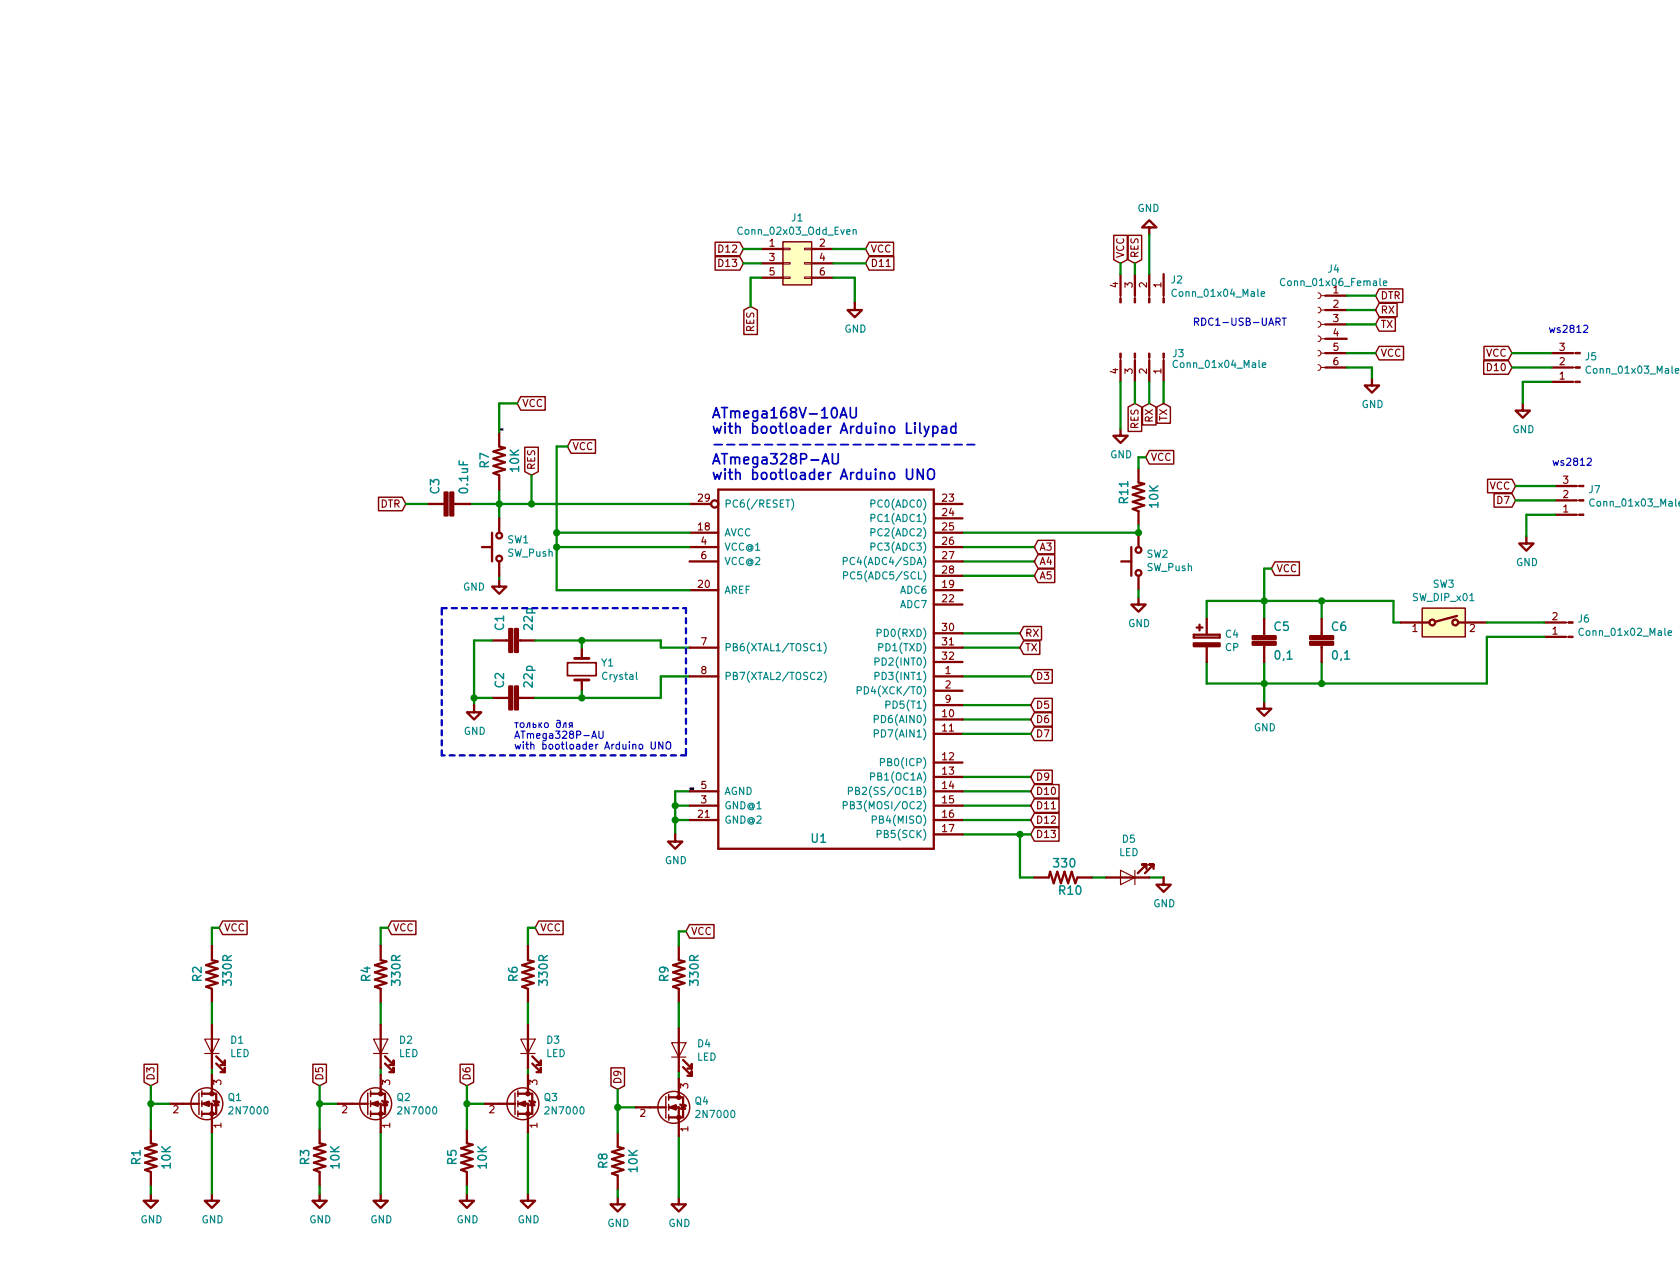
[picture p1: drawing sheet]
<svg xmlns="http://www.w3.org/2000/svg" width="297mm" height="225mm" viewBox="0 0 297 225" stroke-linecap="round" stroke-linejoin="round" font-family="sans-serif">
<g fill="none" stroke="#008400" stroke-width=".41">
<path d="M131.4 46.6h3.2M131.4 44h3.2M134.6 49.1h-1.9v5.1M147.3 49.1h3.8v4.4M147.3 46.6h5.7M147.3 44h5.7M198.1 46.6v1.9M200.7 46.6v1.9M203.2 41.5v7M238.1 54.8h5.1M238.1 57.4h5.1M238.1 52.3h5.1"/>
<path d="M91.4 71.3h-3.1v5.1M100.3 78.9h-1.9v25.4h23.5M198.1 67.5v8.3M200.7 67.5v3.8M203.2 67.5v3.8M205.7 67.5v3.8M238.1 62.4h5.1M238.1 65h4.5v1.9M267.3 62.4h7M267.3 65h7M274.3 67.5h-5.1v3.8M71.8 89.1h3.8"/>
<path d="M83.2 89.1h38.7M88.3 86.6v5M94 84v5.1M98.4 96.7h23.5M98.4 94.2h23.5M170.2 96.7h12.7M170.2 99.3h12.7M201.3 92.9v1.3h-31.1M202.6 80.9h-1.3v1.9M268 88.5h7M268 85.9h7M275 91h-5.1v3.8"/>
<path d="M87 113.2h-3.2v11.5M88.3 101.8v.6M94.6 113.2h22.2v1.3h5.1M102.9 113.2v1.3M121.9 119.6h-5.1v3.8h-22.2M170.2 112h10.1M170.2 114.5h10.1M170.2 101.8h12.7M170.2 119.6h12M201.3 104.3v1.3M213.4 109.4v-3.1h33v3.8h1.2M223.5 117v7"/>
<path d="M224.8 100.5h-1.3v8.9M233.7 106.3v3.1M233.7 117v3.9M262.9 110.1h10.1M273 112.6h-10.1v8.3h-49.5v-3.9M83.8 123.4h3.2M102.9 122.1v1.3M121.9 139.9h-2.5v7.6M170.2 139.9h12M170.2 124.7h12M170.2 137.4h12M170.2 127.2h12"/>
<path d="M170.2 129.7h12M119.4 145h2.5M119.4 142.4h2.5M170.2 145h12M170.2 142.4h12M170.2 147.5h12M180.3 147.5v7.6h2.6M193 155.1h2.6M203.2 155.1h2.5M37.5 177.4v3.8M38.7 164h-1.2v3.2M67.3 177.4v3.8"/>
<path d="M68.6 164h-1.3v3.2M93.3 177.4v3.8M94.6 164h-1.3v3.2M120 177.4v4.4M121.3 164.7h-1.3v2.5M26.7 192v7.6M26.7 195.2h3.1M37.5 188.8v1.3M56.5 192v7.6M56.5 195.2h3.2M67.3 188.8v1.3M82.5 195.2h3.2"/>
<path d="M82.5 192v7.6M93.3 188.8v1.3M109.2 192.6v7.6M109.2 195.8h3.2M120 189.4v1.3M26.7 209.8v1.2M37.5 200.2v10.8M56.5 209.8v1.2M67.3 200.2v10.8M82.5 209.8v1.2M93.3 200.2v10.8M109.2 210.4v1.3"/>
<path d="M120 200.9v10.8"/>
</g>
<g fill="#008400" stroke="#008400" stroke-width=".25">
<circle cx="119.4" cy="145" r=".51"/>
<circle cx="119.4" cy="142.4" r=".51"/>
<circle cx="98.4" cy="94.2" r=".51"/>
<circle cx="98.4" cy="96.7" r=".51"/>
<circle cx="88.3" cy="89.1" r=".51"/>
<circle cx="102.9" cy="113.2" r=".51"/>
<circle cx="102.9" cy="123.4" r=".51"/>
<circle cx="83.8" cy="123.4" r=".51"/>
<circle cx="223.5" cy="106.3" r=".51"/>
<circle cx="223.5" cy="120.9" r=".51"/>
<circle cx="94" cy="89.1" r=".51"/>
<circle cx="233.7" cy="120.9" r=".51"/>
<circle cx="180.3" cy="147.5" r=".51"/>
<circle cx="82.6" cy="195.2" r=".51"/>
<circle cx="109.2" cy="195.8" r=".51"/>
<circle cx="233.7" cy="106.3" r=".51"/>
<circle cx="56.5" cy="195.2" r=".51"/>
<circle cx="26.7" cy="195.2" r=".51"/>
<circle cx="201.3" cy="94.2" r=".51"/>
</g>
<g fill="none" stroke="#840000" stroke-width=".41">
<path d="M134.6 44h3.8M134.6 46.6h3.8M134.6 49.1h3.8M143.5 44h3.8M143.5 46.6h3.8M143.5 49.1h3.8M151.1 53.5v1.3h1.3l-1.3 1.3-1.2-1.3h1.2M198.1 48.5v3.8M200.7 48.5v3.8M203.2 40.2h1.3l-1.3-1.3-1.3 1.3h1.3v1.3M203.2 48.5v3.8M205.7 48.5v3.8"/>
<path d="M234.3 52.3h3.8M234.3 54.8h3.8M234.3 57.4h3.8M234.3 59.9h3.8M88.3 76.4v2.5l1 .3-2.1 .6 2.1 .7-2.1 .6 2.1 .6-2.1 .7 2.1 .6-2.1 .6 1.1 .4v2.6M198.1 75.8v1.2h1.3l-1.3 1.3-1.3-1.3h1.3M198.1 63.7v3.8M200.7 63.7v3.8M203.2 63.7v3.8M205.7 63.7v3.8M234.3 62.4h3.8M234.3 65h3.8"/>
<path d="M242.6 66.9v1.3h1.2l-1.2 1.2-1.3-1.2h1.3M269.2 71.3v1.3h1.3l-1.3 1.3-1.2-1.3h1.2M274.3 62.4h3.8M274.3 65h3.8M274.3 67.5h3.8M75.6 89.1h3M80.1 89.1h3.1M85.2 96.7h1.8M87 94.2v5.1M88.3 91.6v2.6M88.3 99.3v2.5M121.9 89.1h3.8"/>
<path d="M121.9 96.7h5.1M121.9 99.3h5.1M121.9 94.2h5.1M127 86.6h38.1v63.5h-38.1zM165.1 89.1h5.1M165.1 96.7h5.1M165.1 99.3h5.1M165.1 94.2h5.1M165.1 91.6h5.1M198.2 99.3h1.8M200 96.7v5.1M201.3 82.8v2.5l1 .3-2 .6 2 .6-2 .7 2 .6-2 .6 2 .7-2 .6 1 .4v2.5"/>
<path d="M201.3 94.2v2.5M269.9 94.8v1.3h1.2l-1.2 1.3-1.3-1.3h1.3M275 91h3.8M275 88.5h3.8M275 85.9h3.8M87 113.2h3M88.3 102.4v1.3h1.2l-1.2 1.3-1.3-1.3h1.3M91.6 113.2h3M102.9 114.5v1.9M121.9 119.6h5.1M121.9 104.3h5.1M121.9 114.5h5.1"/>
<path d="M165.1 119.6h5.1M165.1 104.3h5.1M165.1 106.9h5.1M165.1 101.8h5.1M165.1 112h5.1M165.1 114.5h5.1M165.1 117h5.1M201.3 105.6v1.3h1.3l-1.3 1.3-1.3-1.3h1.3M201.3 101.8v2.5M211.1 112.2v.5zM211.1 112.7h4.5zM211.1 112.2h4.5z"/>
<path d="M211.6 111h1M212.1 110.4v1.1M213.4 109.4v2.8M213.4 114.3v2.7M215.6 112.2v.5zM223.5 109.4v3.1M223.5 114v3M233.7 109.4v3.1M233.7 114v3M247.6 110.1h5.1M257.6 108.9l-3.9 1M257.8 110.1h5.1"/>
<path d="M273 112.6h3.9M273 110.1h3.9M83.8 124.7v1.2h1.3l-1.3 1.3-1.3-1.3h1.3M87 123.4h3M91.6 123.4h3M102.9 120.2v1.9M121.9 139.9h5.1M165.1 127.2h5.1M165.1 129.7h5.1M165.1 134.8h5.1M165.1 137.4h5.1M165.1 139.9h5.1"/>
<path d="M165.1 122.1h5.1M165.1 124.7h5.1M223.5 124v1.3h1.3l-1.3 1.3-1.3-1.3h1.3M119.4 147.5v1.3h1.2l-1.2 1.3-1.3-1.3h1.3M121.9 142.4h5.1M121.9 145h5.1M165.1 142.4h5.1M165.1 145h5.1M165.1 147.5h5.1M182.9 155.1h2.5l.3-1 .6 2.1 .6-2.1 .7 2.1 .6-2.1 .6 2.1 .7-2.1 .6 2.1 .4-1.1h2.5M195.6 155.1h7.6M202.7 153.6v-.7h-.8h.8l-1.5 1.5"/>
<path d="M204 153.6v-.7h-.8h.8l-1.6 1.5M205.7 155.1v1.3h1.3l-1.3 1.3-1.2-1.3h1.2M37.5 167.2v2.6l1 .2-2.1 .6 2.1 .7-2.1 .6 2.1 .6-2.1 .7 2.1 .6-2.1 .7 1.1 .3v2.6M67.3 167.2v2.6l1 .2-2 .6 2 .7-2 .6 2 .6-2 .7 2 .6-2 .7 1 .3v2.6M93.3 167.2v2.6l1.1 .2-2.1 .6 2.1 .7-2.1 .6 2.1 .6-2.1 .7 2.1 .6-2.1 .7 1 .3v2.6M120 167.2v2.6l1 .2-2 .6 2 .7-2 .6 2 .6-2 .7 2 .6-2 .7 1 .3v2.6M26.7 199.6v2.5l1 .3-2 .6 2 .7-2 .6 2 .6-2 .7 2 .6-2 .6 1 .4v2.6M29.8 195.2h5.4M35.7 195.2h1.8v5M35.7 193.4h1.8M37.5 193.4h.7v3.5h-2.5M37.5 181.2v7.6"/>
<path d="M37.5 190.1v3.3M37.7 194.6l.1 .2h.8l.1 .1M38.2 194.8l.4 .6h-.8zM38.2 188l1.6 1.6v-.8v.8h-.8M38.2 186.8l1.6 1.5v-.8v.8h-.8M56.5 199.6v2.5l1 .3-2 .6 2 .7-2 .6 2 .6-2 .7 2 .6-2 .6 1 .4v2.6M59.7 195.2h5.3M65.5 195.2h1.8v5M65.5 193.4h1.8M67.3 193.4h.8v3.5h-2.6M67.3 181.2v7.6M67.3 190.1v3.3"/>
<path d="M67.6 194.6l.1 .2h.8l.1 .1M68.1 194.8l.4 .6h-.8zM68.1 188l1.5 1.6v-.8v.8h-.8M68.1 186.8l1.5 1.5v-.8v.8h-.8M82.5 199.6v2.5l1.1 .3-2.1 .6 2.1 .7-2.1 .6 2.1 .6-2.1 .7 2.1 .6-2.1 .6 1 .4v2.6M85.7 195.2h5.4M91.6 195.2h1.7v5M91.6 193.4h1.7M93.3 193.4h.8v3.5h-2.5M93.3 181.2v7.6M93.3 190.1v3.3M93.6 194.6l.1 .2h.8l.1 .1"/>
<path d="M94.1 194.8l.4 .6h-.8zM94.1 188l1.5 1.6v-.8v.8h-.7M94.1 186.8l1.5 1.5v-.8v.8h-.7M112.4 195.8h5.3M118.2 195.8h1.8v5.1M118.2 194h1.8M120 194h.8v3.6h-2.6M120 181.8v7.6M120 190.7v3.3M120.3 195.3l.1 .1h.8l.1 .1M120.8 195.4l.4 .6h-.8zM120.8 188.7l1.5 1.5v-.8v.8h-.8"/>
<path d="M120.8 187.4l1.5 1.5v-.7v.7h-.8M26.7 211v1.3h1.2l-1.2 1.3-1.3-1.3h1.3M37.5 211v1.3h1.2l-1.2 1.3-1.3-1.3h1.3M56.5 211v1.3h1.3l-1.3 1.3-1.3-1.3h1.3M67.3 211v1.3h1.3l-1.3 1.3-1.3-1.3h1.3M82.5 211v1.3h1.3l-1.3 1.3-1.2-1.3h1.2M93.3 211v1.3h1.3l-1.3 1.3-1.2-1.3h1.2M109.2 211.7v1.2h1.3l-1.3 1.3-1.3-1.3h1.3M109.2 200.2v2.6l1 .2-2 .7 2 .6-2 .6 2 .7-2 .6 2 .6-2 .7 1 .4v2.5M120 211.7v1.2h1.3l-1.3 1.3-1.3-1.3h1.3"/>
<circle cx="88.3" cy="98.8" r=".51"/>
<circle cx="88.3" cy="94.7" r=".51"/>
<circle cx="126.4" cy="89.1" r=".63"/>
<circle cx="201.3" cy="97.2" r=".51"/>
<circle cx="201.3" cy="101.3" r=".51"/>
<circle cx="253.2" cy="110.1" r=".51"/>
<circle cx="257.3" cy="110.1" r=".51"/>
</g>
<g fill="#840000" stroke="#840000" stroke-width=".41">
<path d="M79.6 87.1h.5v4h-.5z"/>
<path d="M78.6 87.1h.5v4h-.5z"/>
<path d="M91.1 111.2h.5v4.1h-.5z"/>
<path d="M90 111.2h.6v4.1h-.6z"/>
<path d="M91.1 121.4h.5v4h-.5z"/>
<path d="M90 121.4h.6v4h-.6z"/>
<path d="M35.9 195.2l1.1-.4v.7z"/>
<path d="M65.8 195.2l1-.4v.7z"/>
<path d="M91.8 195.2l1-.4v.7z"/>
<path d="M118.5 195.8l1-.4v.8z"/>
<path d="M221.5 113.5h4.1v.5h-4.1z"/>
<path d="M221.5 112.5h4.1v.5h-4.1z"/>
<path d="M231.6 113.5h4.1v.5h-4.1z"/>
<path d="M231.6 112.5h4.1v.5h-4.1z"/>
<path d="M211.1 113.7h4.5v.6h-4.5z"/>
<circle cx="37.5" cy="196.9" r=".28"/>
<circle cx="37.5" cy="193.4" r=".28"/>
<circle cx="67.3" cy="196.9" r=".28"/>
<circle cx="67.3" cy="193.4" r=".28"/>
<circle cx="93.3" cy="196.9" r=".28"/>
<circle cx="93.3" cy="193.4" r=".28"/>
<circle cx="120" cy="197.6" r=".28"/>
<circle cx="120" cy="194" r=".28"/>
</g>
<path d="M100.3 117.2h5.1v2.3h-5.1z" fill="none" stroke="#840000" stroke-width=".3"/>
<path d="M101.6 116.4h2.5M101.6 120.2h2.5" fill="none" stroke="#840000" stroke-width=".51"/>
<g fill="none" stroke="#008484" stroke-width=".2">
<path d="M150.9 40.7l.1-.1h.3l.1 .8M150.9 40.6v.8M223 52l.6-.1-.1-.3h-.3l-.2 .1 .1 .7h.4M227.2 49.4a.6 .6 0 0 0-.8 .4 .6 .6 0 0 0 .5 .7l.3-.1M244.6 50.1l.6-.1-.1-.3h-.3l-.2 .1 .1 .6h.4M223.2 64.5l.6-.1-.1-.2-.3-.1-.2 .2 .1 .6h.4M296.2 65.6l.6-.1v-.3h-.4l-.2 .1 .1 .6h.5M138.9 88.4h.7M140 88.2a1.47 1.47 0 0 1 0 1.9M149.1 99.2h.6l.1-.5-.2-.1h-.5v1.2M154 89.1l.7-.1v-.5l-.2-.1h-.5v1.3M154 91.6l.7-.1v-.4l-.2-.2h-.5v1.3"/>
<path d="M154 94.1l.7-.1v-.4l-.2-.1h-.5v1.2M154 96.7l.7-.1v-.5l-.2-.1h-.5v1.3M297.1 88.6l-.3 .2v.5l.3 .2M297.1 89l-.3 .1M112.5 118.8v1.1l.2 .2M144.6 114.2l.3-.4v1.3M144.6 119l.4-.1 .3 .3-.8 .9h.8M144.6 115.1h.7M145.7 113.6a1.4 1.4 0 0 1 0 1.9M145.7 118.7a1.4 1.4 0 0 1 0 1.9M149.1 101.8l.7-.1 .1-.2-.1-.3-.2-.1h-.5v1.3M154.7 119.5h.6l.1-.2v-.3l-.2-.1h-.5v1.2"/>
<path d="M154.7 117l.6-.1 .1-.1v-.3l-.2-.2h-.5v1.3M155.1 111.9l.7-.1v-.4l-.2-.1h-.5v1.2M155.4 114.5l.7-.1v-.5l-.7-.1v1.3M294.9 111.9l.7-.1-.1-.2-.4-.1-.2 .2 .1 .6h.5M150 139.9l.7-.1v-.5l-.2-.1h-.5v1.3M151.6 122.1l.6-.1v-.5l-.6-.1v1.3M153.9 137.3h.6l.2-.2-.1-.3-.2-.1h-.5v1.2M154.6 127.2l.7-.1v-.5l-.2-.1h-.5v1.3M154.6 129.7l.7-.1v-.4l-.2-.2h-.5v1.3M155.7 134.8l.7-.1v-.5l-.7-.1v1.3M156.6 124.6l.7-.1v-.4l-.7-.1v1.2M149.1 142.4l.6-.1 .1-.4-.2-.2h-.5v1.3"/>
<path d="M154.2 144.9h.6l.2-.2-.1-.3-.2-.1h-.5v1.2M155.1 147.5l.7-.1v-.5l-.2-.1h-.5v1.3"/>
</g>
<g fill="none" stroke="#840000" stroke-width=".25">
<path d="M126.4 45.4h4.4l.6 1.2-.6 1.2h-4.4zM126.4 42.8h4.4l.6 1.2-.6 1.2h-4.4zM131.5 54.8l1.2-.6 1.2 .6v4.3h-2.4zM138.4 42.8h5.1v7.6h-5.1zM153.7 45.4h4.3v2.4h-4.3l-.7-1.2zM153.7 42.8h4.3v2.4h-4.3l-.7-1.2zM196.9 41.6h2.4v4.3l-1.2 .7-1.2-.7zM199.5 41.6h2.4v4.3l-1.2 .7-1.2-.7zM243.8 56.2h2.9v2.3h-2.9l-.6-1.1zM243.8 53.6h3.2v2.4h-3.2l-.6-1.2zM243.8 51.1h4.2v2.4h-4.2l-.6-1.2zM92.1 70.1h4.3v2.4h-4.3l-.7-1.2z"/>
<path d="M92.8 79.1h2.4v4.3l-1.2 .6-1.2-.6zM101 77.8h4.3v2.3h-4.3l-.7-1.2zM199.5 72l1.2-.7 1.2 .7v4.3h-2.4zM202 72l1.2-.7 1.2 .7v3.1h-2.4zM203.2 79.7h4.3v2.3h-4.3l-.6-1.1zM204.5 72l1.2-.7 1.2 .7v2.8h-2.4zM243.8 61.2h4.4v2.4h-4.4l-.6-1.2zM262.3 63.8h4.4l.6 1.2-.6 1.2h-4.4zM262.4 61.2h4.3l.6 1.2-.6 1.2h-4.3zM66.9 87.9h4.2l.7 1.2-.7 1.2h-4.2zM183.5 95.5h3v2.4h-3l-.6-1.2zM183.5 98.1h3v2.4h-3l-.6-1.2z"/>
<path d="M225.4 99.3h4.3v2.4h-4.3l-.6-1.2zM263 84.7h4.3l.7 1.2-.7 1.2h-4.3zM264.2 87.3h3.1l.7 1.2-.7 1.2h-3.1zM181 110.8h3.1v2.4h-3.1l-.7-1.2zM181 113.3h2.8v2.4h-2.8l-.7-1.2zM182.9 118.4h3.2v2.4h-3.2l-.7-1.2zM183.5 100.6h3v2.4h-3l-.6-1.2zM251.5 107.5h7.6v5.1h-7.6zM182.9 123.5h3.2v2.4h-3.2l-.7-1.2zM182.9 126h3.2v2.4h-3.2l-.7-1.2zM182.9 136.2h3.2v2.4h-3.2l-.7-1.2zM182.9 138.7h4.3v2.4h-4.3l-.7-1.2z"/>
<path d="M182.9 128.6h3.2v2.3h-3.2l-.7-1.2zM182.9 141.3h4.3v2.3h-4.3l-.7-1.2zM182.9 143.8h4.3v2.4h-4.3l-.7-1.2zM182.9 146.3h4.3v2.4h-4.3l-.7-1.2zM39.4 162.8h4.3v2.4h-4.3l-.7-1.2zM69.2 162.8h4.3v2.4h-4.3l-.6-1.2zM95.2 162.8h4.4v2.4h-4.4l-.6-1.2zM121.9 163.5h4.3v2.4h-4.3l-.6-1.2zM25.5 188.2h2.4v3.1l-1.2 .7-1.2-.7zM35.2 193.2v3.9M35.7 192.9v1M35.7 194.6v1.1"/>
<path d="M35.7 196.4v1M55.3 188.2h2.4v3.1l-1.2 .7-1.2-.7zM65 193.2v3.9M65.5 192.9v1M65.5 194.6v1.1M65.5 196.4v1M81.4 188.2h2.3v3.1l-1.2 .7-1.1-.7zM91.1 193.2v3.9M91.6 192.9v1M91.6 194.6v1.1M91.6 196.4v1M108 188.8h2.4v3.2l-1.2 .6-1.2-.6z"/>
<path d="M117.7 193.9v3.8M118.2 193.5v1M118.2 195.3v1M118.2 197.1v1"/>
<circle cx="36.6" cy="195.2" r="2.82"/>
<circle cx="66.4" cy="195.2" r="2.82"/>
<circle cx="92.5" cy="195.2" r="2.82"/>
<circle cx="119.1" cy="195.8" r="2.82"/>
</g>
<path d="M156.7 47.1h.7M185.9 143h.7M198.1 153.9l2.6 1.2-2.6 1.3zM200.7 153.9v2.5M36.2 183.7h2.5l-1.2 2.6zM36.2 186.3h2.5M66 183.7h2.6l-1.3 2.6zM66 186.3h2.6M92.1 183.7h2.5l-1.3 2.6zM92.1 186.3h2.5M118.7 184.4h2.6l-1.3 2.5zM118.7 186.9h2.6" fill="none" stroke="#840000" stroke-width=".2"/>
<g fill="#840000" stroke="#840000" stroke-width=".18">
<path d="M198 52.7h.2v.8h-.2z"/>
<path d="M200.5 52.7h.3v.8h-.3z"/>
<path d="M203.1 52.7h.2v.8h-.2z"/>
<path d="M205.6 52.7h.3v.8h-.3z"/>
<path d="M198 62.4h.2v.9h-.2z"/>
<path d="M200.5 62.4h.3v.9h-.3z"/>
<path d="M203.1 62.4h.2v.9h-.2z"/>
<path d="M205.6 62.4h.3v.9h-.3z"/>
<path d="M277.3 109.9h.8v.3h-.8z"/>
<path d="M277.3 112.5h.8v.2h-.8z"/>
<path d="M278.5 62.3h.9v.3h-.9z"/>
<path d="M278.5 64.8h.9v.3h-.9z"/>
<path d="M278.5 67.4h.9v.2h-.9z"/>
<path d="M279.2 85.8h.8v.3h-.8z"/>
<path d="M279.2 88.3h.8v.3h-.8z"/>
<path d="M279.2 90.9h.8v.2h-.8z"/>
</g>
<g fill="none" stroke="#840000" stroke-width=".18">
<path d="M138.4 49h1.3v.2h-1.3zM138.4 46.4h1.3v.3h-1.3zM138.4 43.9h1.3v.2h-1.3zM142.2 49h1.3v.2h-1.3zM142.2 46.4h1.3v.3h-1.3zM142.2 43.9h1.3v.2h-1.3zM198.1 52.3v.4M200.7 52.3v.4M203.2 52.3v.4M205.7 52.3v.4M233 59.4l.4 .1 .2 .3-.2 .4-.4 .2M233 56.8l.4 .2 .2 .3-.2 .4-.4 .2"/>
<path d="M233 54.3l.4 .1 .2 .3-.2 .4-.4 .2M233 51.8l.4 .1 .2 .3-.2 .4-.4 .2M233.6 59.9h.7M233.6 57.4h.7M233.6 54.8h.7M233.6 52.3h.7M198.1 63.3v.4M200.7 63.3v.4M203.2 63.3v.4M205.7 63.3v.4M233 64.5l.4 .1 .2 .3-.2 .4-.4 .2M233 61.9l.4 .2 .2 .2-.2 .5-.4 .1"/>
<path d="M233.6 65h.7M233.6 62.4h.7M278.1 65h.4M278.1 62.4h.4M278.1 67.5h.4M278.8 85.9h.4M278.8 88.5h.4M278.8 91h.4M276.9 110.1h.4M276.9 112.6h.4"/>
</g>
<g fill="#ffffc2" stroke="#ffffc2" stroke-width=".18">
<path d="M138.4 42.8h5.1v7.6h-5.1z"/>
<path d="M251.5 107.5h7.6v5.1h-7.6z"/>
</g>
<g fill="none" stroke="#0000c2" stroke-width=".2">
<path d="M225.6 56.9l.6-.1 .1-.1v-.3l-.2-.2h-.5v1.3M225.9 56.9l.4 .6M226.7 56.2h.7M227.1 56.2v1.3M280 57.6l.5-.1 .2 .4v.2l-.8 .7h.8M280.6 81.1l.5-.1 .3 .4-.1 .2-.7 .7h.8M91 127.8h.6M91.3 127.8v.8M92.1 127.8h.3l.3 .2-.2 .6h-.3l-.2-.2zM93.1 128.6l.1-.1 .2-.7h.1h.2v.8M94.3 127.8v.8h.4v-.5h-.4M95.3 127.8v.8"/>
<path d="M95.4 128.1l.4 .5M95.8 127.8l-.5 .5M96.4 127.8h.3l.3 .2-.2 .6h-.3l-.2-.2zM98.5 127.4h.3l.3 .2-.1 .9-.2 .1h-.3l-.1-.2 .1-.5 .1-.1 .5 .1M99.5 128.6l.4-.8h.2v.8M100.9 128.3l-.3 .3M101.2 128.3l-.5-.1v-.4h.5v.8M104.6 130.5l.5-1.2 .4 1.2M104.7 130.2h.7M105.9 129.3v1l.2 .2h.4l.1-.2v-1M115.1 131.2v1l.3 .2h.3l.2-.2v-1M117.2 131.2v1.2l-.7-1.2v1.2"/>
<path d="M117.8 131.3a.45 .45 0 0 1 .7 0 .88 .88 0 0 1-.2 1.1h-.4a1.07 1.07 0 0 1-.1-1.1z"/>
</g>
<path d="M78.1 107.5h43.2M121.3 107.5v26.1M78.1 133.6v-26.1M121.3 133.6h-43.2" fill="none" stroke="#0000c2" stroke-width=".41" stroke-dasharray=".9 .9"/>
<g fill="none" stroke="#0000c2" stroke-width=".3">
<path d="M126.3 78.6h1.4M128.5 78.6h1.4M130.8 78.6h1.3M133 78.6h1.4M135.2 78.6h1.4M137.5 78.6h1.3M139.7 78.6h1.4M141.9 78.6h1.4M144.2 78.6h1.3M146.4 78.6h1.4M148.5 73.9l.6-1.8 .6 1.8M148.6 78.6h1.4"/>
<path d="M148.7 73.4h.9M150.3 72.1l.1 1.6a.57 .57 0 0 0 1-.2v-1.4M150.9 78.6h1.3M153.1 78.6h1.4M155.3 78.6h1.4M157.6 78.6h1.3M159.8 78.6h1.4M161.8 74.8l-.1 .1 .1 .1v-.2v.2M161.8 75.4v1.2M162 78.6h1.4M162.6 74.8v1.5l.3 .3M163.4 75.4l.4 1.2"/>
<path d="M164.3 75.4l-.6 1.6-.3 .2M164.3 78.6h1.3M164.9 75.5l.6-.1 .3 .3v.6l-.2 .2h-.7M164.9 75.4v1.8M166.5 78.6h1.4M166.6 75.5h.7l.1 1.1M167.4 75.8l-.6 .1a.35 .35 0 0 0-.3 .3 .35 .35 0 0 0 .3 .4l.6-.1M168.7 78.6h1.4M169 75.5l-.5-.1-.4 .3v.6l.2 .2h.7M169 74.8v1.8M171 78.6h1.3M145.4 82l.6-1.8 .6 1.8"/>
<path d="M145.5 81.5h.9M147.2 80.2v1.6a.57 .57 0 0 0 1-.1v-1.5M160.3 82.9v1.5l.4 .3h.5l.1-.3v-1.5M163.2 82.9v1.8l-1-1.8v1.8M164.1 83.2a.61 .61 0 0 1 .7-.3 .61 .61 0 0 1 .4 .6l-.1 1a.61 .61 0 0 1-.7 .2 .61 .61 0 0 1-.4-.6z"/>
</g>
<g font-size="2.5" fill="#0000c2">
<text x="125.7" y="74">ATmega168V-10AU</text>
<text x="125.7" y="76.7">with bootloader Arduino Lilypad</text>
<text x="125.7" y="82.1">ATmega328P-AU</text>
<text x="125.7" y="84.8">with bootloader Arduino UNO</text>
</g>
<g font-size="2.1" fill="#008484">
<text x="86.4" y="82.7" transform="rotate(-90 86.4 82.7)">R7</text>
<text x="91.8" y="83.4" transform="rotate(-90 91.8 83.4)">10K</text>
<text x="77.7" y="87.3" transform="rotate(-90 77.7 87.3)">C3</text>
<text x="82.8" y="87.1" transform="rotate(-90 82.8 87.1)">0.1uF</text>
<text x="199.5" y="89" transform="rotate(-90 199.5 89)">R11</text>
<text x="204.8" y="89.7" transform="rotate(-90 204.8 89.7)">10K</text>
<text x="89.1" y="111.4" transform="rotate(-90 89.1 111.4)">C1</text>
<text x="94.2" y="111.3" transform="rotate(-90 94.2 111.3)">22p</text>
<text x="225.3" y="111.5">C5</text>
<text x="235.5" y="111.5">C6</text>
<text x="225.5" y="116.6">0,1</text>
<text x="235.7" y="116.6">0,1</text>
<text x="89.1" y="121.6" transform="rotate(-90 89.1 121.6)">C2</text>
<text x="94.2" y="121.4" transform="rotate(-90 94.2 121.4)">22p</text>
<text x="143.5" y="149">U1</text>
<text x="186.5" y="153.4">330</text>
<text x="187.3" y="158.2">R10</text>
<text x="35.6" y="173.5" transform="rotate(-90 35.6 173.5)">R2</text>
<text x="65.5" y="173.5" transform="rotate(-90 65.5 173.5)">R4</text>
<text x="91.5" y="173.5" transform="rotate(-90 91.5 173.5)">R6</text>
<text x="118.2" y="173.5" transform="rotate(-90 118.2 173.5)">R9</text>
<text x="41" y="174" transform="rotate(-90 41 174)">330R</text>
<text x="70.8" y="174" transform="rotate(-90 70.8 174)">330R</text>
<text x="96.9" y="174" transform="rotate(-90 96.9 174)">330R</text>
<text x="123.5" y="174" transform="rotate(-90 123.5 174)">330R</text>
<text x="24.8" y="205.9" transform="rotate(-90 24.8 205.9)">R1</text>
<text x="30.2" y="206.6" transform="rotate(-90 30.2 206.6)">10K</text>
<text x="54.7" y="205.9" transform="rotate(-90 54.7 205.9)">R3</text>
<text x="60" y="206.6" transform="rotate(-90 60 206.6)">10K</text>
<text x="80.7" y="205.9" transform="rotate(-90 80.7 205.9)">R5</text>
<text x="86.1" y="206.6" transform="rotate(-90 86.1 206.6)">10K</text>
<text x="107.4" y="206.6" transform="rotate(-90 107.4 206.6)">R8</text>
<text x="112.7" y="207.2" transform="rotate(-90 112.7 207.2)">10K</text>
</g>
<g font-size="1.8" fill="#008484">
<text x="130.9" y="41.5">Conn_02x03_Odd_Even</text>
<text x="140" y="39.1">J1</text>
<text x="201.1" y="37.5">GND</text>
<text x="207.1" y="50.1">J2</text>
<text x="207.7" y="52.5">Conn_01x04_Male</text>
<text x="227.1" y="50.6">Conn_01x06_Female</text>
<text x="234.8" y="48.2">J4</text>
<text x="149.3" y="58.8">GND</text>
<text x="207.4" y="63.1">J3</text>
<text x="207.9" y="65.1">Conn_01x04_Male</text>
<text x="280.3" y="63.7">J5</text>
<text x="281" y="66.1">Conn_01x03_Male</text>
<text x="240.7" y="72.1">GND</text>
<text x="267.4" y="76.6">GND</text>
<text x="196.3" y="81">GND</text>
<text x="128" y="89.7">PC6(/RESET)</text>
<text x="154.7" y="89.7">PC0(ADC0)</text>
<text x="281" y="87.2">J7</text>
<text x="281.6" y="89.6">Conn_01x03_Male</text>
<text x="128" y="94.8">AVCC</text>
<text x="154.7" y="92.3">PC1(ADC1)</text>
<text x="154.7" y="94.8">PC2(ADC2)</text>
<text x="89.7" y="96.1">SW1</text>
<text x="89.8" y="98.4">SW_Push</text>
<text x="128" y="97.4">VCC@1</text>
<text x="128" y="99.9">VCC@2</text>
<text x="150.4" y="99.9">PC4(ADC4/SDA)</text>
<text x="154.7" y="97.4">PC3(ADC3)</text>
<text x="202.8" y="98.6">SW2</text>
<text x="202.8" y="101">SW_Push</text>
<text x="268" y="100.1">GND</text>
<text x="81.9" y="104.4">GND</text>
<text x="128" y="105">AREF</text>
<text x="150.6" y="102.4">PC5(ADC5/SCL)</text>
<text x="159.3" y="105">ADC6</text>
<text x="159.3" y="107.5">ADC7</text>
<text x="249.9" y="106.3">SW_DIP_x01</text>
<text x="253.4" y="103.9">SW3</text>
<text x="155.7" y="112.6">PD0(RXD)</text>
<text x="199.5" y="110.9">GND</text>
<text x="216.7" y="112.8">C4</text>
<text x="279.1" y="110.1">J6</text>
<text x="279.7" y="112.4">Conn_01x02_Male</text>
<text x="106.4" y="117.8">Y1</text>
<text x="128" y="115.1">PB6(XTAL1/TOSC1)</text>
<text x="155.6" y="117.7">PD2(INT0)</text>
<text x="155.9" y="115.1">PD1(TXD)</text>
<text x="216.6" y="115.1">CP</text>
<text x="106.6" y="120.2">Crystal</text>
<text x="128" y="120.2">PB7(XTAL2/TOSC2)</text>
<text x="153.2" y="122.8">PD4(XCK/T0)</text>
<text x="155.6" y="120.2">PD3(INT1)</text>
<text x="157.4" y="125.3">PD5(T1)</text>
<text x="82" y="129.9">GND</text>
<text x="155.4" y="127.8">PD6(AIN0)</text>
<text x="155.4" y="130.4">PD7(AIN1)</text>
<text x="221.7" y="129.3">GND</text>
<text x="156.5" y="135.5">PB0(ICP)</text>
<text x="128" y="143.1">GND@1</text>
<text x="128" y="140.5">AGND</text>
<text x="150.8" y="143.1">PB3(MOSI/OC2)</text>
<text x="151.7" y="140.5">PB2(SS/OC1B)</text>
<text x="154.6" y="138">PB1(OC1A)</text>
<text x="128" y="145.6">GND@2</text>
<text x="154.9" y="145.6">PB4(MISO)</text>
<text x="155.7" y="148.2">PB5(SCK)</text>
<text x="198.5" y="149">D5</text>
<text x="117.6" y="152.8">GND</text>
<text x="197.8" y="151.4">LED</text>
<text x="203.9" y="160.4">GND</text>
<text x="40.8" y="184.5">D1</text>
<text x="70.7" y="184.5">D2</text>
<text x="96.7" y="184.5">D3</text>
<text x="123.4" y="185.2">D4</text>
<text x="40.7" y="186.9">LED</text>
<text x="70.5" y="186.9">LED</text>
<text x="96.5" y="186.9">LED</text>
<text x="123.2" y="187.5">LED</text>
<text x="40.4" y="194.7">Q1</text>
<text x="40.8" y="197">2N7000</text>
<text x="70.2" y="194.7">Q2</text>
<text x="70.7" y="197">2N7000</text>
<text x="96.2" y="194.7">Q3</text>
<text x="96.7" y="197">2N7000</text>
<text x="122.9" y="195.3">Q4</text>
<text x="123.4" y="197.7">2N7000</text>
<text x="24.8" y="216.3">GND</text>
<text x="35.6" y="216.3">GND</text>
<text x="54.7" y="216.3">GND</text>
<text x="65.5" y="216.3">GND</text>
<text x="80.7" y="216.3">GND</text>
<text x="91.5" y="216.3">GND</text>
<text x="107.4" y="216.9">GND</text>
<text x="118.2" y="216.9">GND</text>
</g>
<g font-size="1.8" fill="#840000">
<text x="127.4" y="47.2">D13</text>
<text x="127.4" y="44.7">D12</text>
<text x="136" y="43.6">1</text>
<text x="136" y="46.2">3</text>
<text x="144.9" y="43.6">2</text>
<text x="144.9" y="46.2">4</text>
<text x="153.9" y="47.2">D11</text>
<text x="153.9" y="44.7">VCC</text>
<text x="198.8" y="45.7" transform="rotate(-90 198.8 45.7)">VCC</text>
<text x="201.3" y="45.7" transform="rotate(-90 201.3 45.7)">RES</text>
<text x="136" y="48.7">5</text>
<text x="144.9" y="48.7">6</text>
<text x="197.7" y="50.9" transform="rotate(-90 197.7 50.9)">4</text>
<text x="200.3" y="50.9" transform="rotate(-90 200.3 50.9)">3</text>
<text x="202.8" y="50.9" transform="rotate(-90 202.8 50.9)">2</text>
<text x="205.3" y="50.9" transform="rotate(-90 205.3 50.9)">1</text>
<text x="235.7" y="51.9">1</text>
<text x="244" y="52.9">DTR</text>
<text x="133.3" y="58.7" transform="rotate(-90 133.3 58.7)">RES</text>
<text x="235.7" y="54.4">2</text>
<text x="235.7" y="56.9">3</text>
<text x="235.7" y="59.5">4</text>
<text x="244" y="58">TX</text>
<text x="244" y="55.5">RX</text>
<text x="235.7" y="62">5</text>
<text x="235.7" y="64.6">6</text>
<text x="244" y="63.1">VCC</text>
<text x="262.8" y="63.1">VCC</text>
<text x="263.2" y="65.6">D10</text>
<text x="275.7" y="64.6">2</text>
<text x="275.7" y="62">3</text>
<text x="92.3" y="72">VCC</text>
<text x="197.7" y="66.1" transform="rotate(-90 197.7 66.1)">4</text>
<text x="200.3" y="66.1" transform="rotate(-90 200.3 66.1)">3</text>
<text x="202.8" y="66.1" transform="rotate(-90 202.8 66.1)">2</text>
<text x="205.3" y="66.1" transform="rotate(-90 205.3 66.1)">1</text>
<text x="275.7" y="67.1">1</text>
<text x="201.3" y="75.8" transform="rotate(-90 201.3 75.8)">RES</text>
<text x="203.8" y="74.6" transform="rotate(-90 203.8 74.6)">RX</text>
<text x="206.4" y="74.4" transform="rotate(-90 206.4 74.4)">TX</text>
<text x="94.6" y="83.2" transform="rotate(-90 94.6 83.2)">RES</text>
<text x="101.2" y="79.6">VCC</text>
<text x="203.4" y="81.5">VCC</text>
<text x="67.3" y="89.7">DTR</text>
<text x="123.5" y="88.7">29</text>
<text x="166.7" y="88.7">23</text>
<text x="263.4" y="86.6">VCC</text>
<text x="264.9" y="89.1">D7</text>
<text x="276.4" y="88.1">2</text>
<text x="276.4" y="85.5">3</text>
<text x="123.5" y="93.8">18</text>
<text x="166.7" y="91.2">24</text>
<text x="166.7" y="93.8">25</text>
<text x="276.4" y="90.6">1</text>
<text x="124" y="96.3">4</text>
<text x="124" y="98.9">6</text>
<text x="166.7" y="96.3">26</text>
<text x="166.7" y="98.9">27</text>
<text x="166.7" y="101.4">28</text>
<text x="183.7" y="97.4">A3</text>
<text x="183.7" y="99.9">A4</text>
<text x="225.6" y="101.2">VCC</text>
<text x="123.5" y="103.9">20</text>
<text x="166.7" y="103.9">19</text>
<text x="166.7" y="106.5">22</text>
<text x="183.7" y="102.4">A5</text>
<text x="166.7" y="111.6">30</text>
<text x="181.2" y="112.6">RX</text>
<text x="249.7" y="111.7">1</text>
<text x="259.9" y="111.7">2</text>
<text x="274.5" y="112.2">1</text>
<text x="274.5" y="109.7">2</text>
<text x="124" y="114.1">7</text>
<text x="124" y="119.2">8</text>
<text x="166.7" y="114.1">31</text>
<text x="166.7" y="116.6">32</text>
<text x="167.2" y="119.2">1</text>
<text x="181.2" y="115.1">TX</text>
<text x="167.2" y="121.7">2</text>
<text x="167.2" y="124.3">9</text>
<text x="183.1" y="125.3">D5</text>
<text x="183.1" y="120.2">D3</text>
<text x="166.7" y="126.8">10</text>
<text x="166.7" y="129.3">11</text>
<text x="183.1" y="127.8">D6</text>
<text x="183.1" y="130.4">D7</text>
<text x="166.7" y="134.4">12</text>
<text x="166.7" y="137">13</text>
<text x="124" y="142">3</text>
<text x="124" y="139.5">5</text>
<text x="166.7" y="139.5">14</text>
<text x="166.7" y="142">15</text>
<text x="183.1" y="138">D9</text>
<text x="183.1" y="140.5">D10</text>
<text x="183.1" y="143.1">D11</text>
<text x="123.5" y="144.6">21</text>
<text x="166.7" y="144.6">16</text>
<text x="166.7" y="147.1">17</text>
<text x="183.1" y="145.6">D12</text>
<text x="183.1" y="148.2">D13</text>
<text x="39.6" y="164.7">VCC</text>
<text x="69.4" y="164.7">VCC</text>
<text x="95.5" y="164.7">VCC</text>
<text x="122.1" y="165.3">VCC</text>
<text x="27.3" y="191.1" transform="rotate(-90 27.3 191.1)">D3</text>
<text x="39.1" y="191.8" transform="rotate(-90 39.1 191.8)">3</text>
<text x="57.1" y="191.1" transform="rotate(-90 57.1 191.1)">D5</text>
<text x="69" y="191.8" transform="rotate(-90 69 191.8)">3</text>
<text x="83.2" y="191.1" transform="rotate(-90 83.2 191.1)">D6</text>
<text x="95" y="191.8" transform="rotate(-90 95 191.8)">3</text>
<text x="109.9" y="191.8" transform="rotate(-90 109.9 191.8)">D9</text>
<text x="30.6" y="196.8">2</text>
<text x="60.5" y="196.8">2</text>
<text x="86.5" y="196.8">2</text>
<text x="113.2" y="197.5">2</text>
<text x="121.7" y="192.5" transform="rotate(-90 121.7 192.5)">3</text>
<text x="39.1" y="199.4" transform="rotate(-90 39.1 199.4)">1</text>
<text x="69" y="199.4" transform="rotate(-90 69 199.4)">1</text>
<text x="95" y="199.4" transform="rotate(-90 95 199.4)">1</text>
<text x="121.7" y="200.1" transform="rotate(-90 121.7 200.1)">1</text>
</g>
<g font-size="1.8" fill="#0000c2">
<text x="210.8" y="57.6">RDC1-USB-UART</text>
<text x="273.7" y="58.9">ws2812</text>
<text x="274.3" y="82.3">ws2812</text>
<text x="90.8" y="130.6">ATmega328P-AU</text>
<text x="90.8" y="132.5">with bootloader Arduino UNO</text>
</g>
<g font-size=".4">
<text x="88.3" y="76.1">VCC</text>
<text x="121.9" y="139.6">GND</text>
</g>
</svg>
